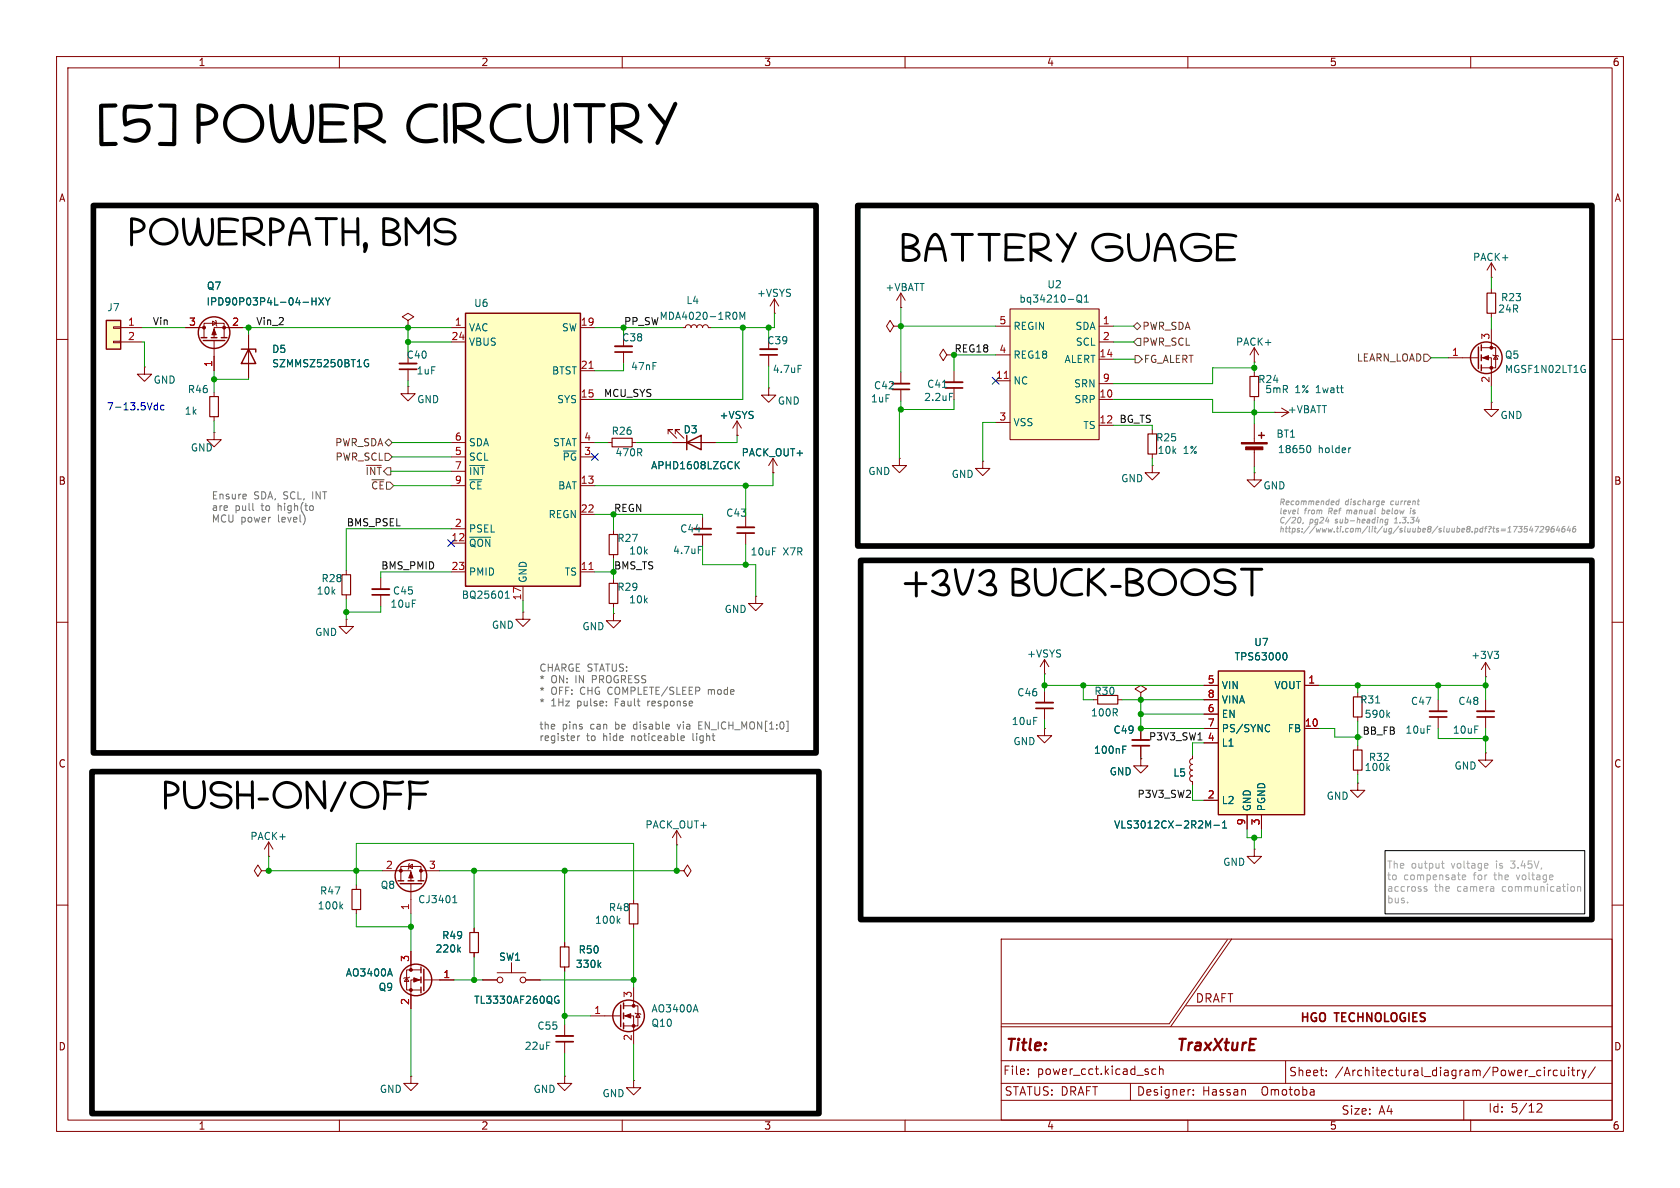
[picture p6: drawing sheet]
<svg xmlns="http://www.w3.org/2000/svg" width="297mm" height="210mm" viewBox="0 0 297 210" stroke-linecap="round" stroke-linejoin="round" font-family="sans-serif">
<g fill="none" stroke="#840000" stroke-width=".18">
<path d="M10 10h277v190h-277zM12 12h273v186h-273zM60 10v2M110 10v2M160 10v2M210 10v2M260 10v2M10 60h2M130.3 77h.1M130.3 74.4l-.8 1.3M130.3 74.4v2.6M130.3 74.4l.8 1.3"/>
<path d="M285 60h2M10 110h2M92.5 108.2v1.3h1.2l-1.2 1.2-1.3-1.2h1.3M92.5 108.2h.1M285 110h2M240 122.4v.8M240 126.7v.8M240 131.8v.8M240 136.1v.8M254.3 123.7v2M254.3 126.7v2.1M262.6 133.1v1.3h1.3l-1.3 1.2-1.2-1.2h1.2"/>
<path d="M262.6 133.1h.1M10 160h2M177 166h108v32h-108zM209.6 177.8h75.5M217 166.1l-10.3 14.9h-29.6M217.8 166l-10.8 15.5M285 160h2M60 198v2M110 198v2M160 198v2M177 194.5h108M177 191.5h108"/>
<path d="M177 187.5h108M177 181.5h108M181.8 189.8v.1M181.8 189v.2M199.8 191.5v2.9M204.3 189l-.4-.1-.3 .3v.5l.2 .2h.5M205 189.1l.2-.2 .4 .1v.9M205 188.4v1.5M210 198v2M210.3 192.6h.2M211 193.5v.1M211 192.7v.1"/>
<path d="M227.3 187.6v3.9M234.5 190v.2M234.5 189.2v.2M258.8 194.6v3.4M260 198v2M271.7 195.2l.6-.1 .2 .1 .1 .3-.9 1.1h.9M273.7 189.2v1M274.2 189.2h-.3l-.2 .3M275.3 189.2h-.4l-.3 .3v.4l.1 .2h.6M276 189.2v.9l.4 .1 .2-.2M276.6 189.2v1M277.3 188.7v.1"/>
<path d="M277.3 189.2v1M277.8 189.2h.6M278 188.7v1.3l.4 .2M278.9 189.2v1M279.3 189.2h-.3l-.1 .3M279.7 189.2l.3 1M280 190.2l-.1 .3-.2 .2M280.4 189.2l-.4 1M282 188.6l-1.3 1.9"/>
</g>
<g fill="none" stroke="#840000" stroke-width=".4">
<path d="M208.5 183.6h1.1M209.1 183.6l-.3 2M210.2 184.3l-.1 1.3M210.8 184.3l-.4 .1-.2 .3M211.5 184.4l.2-.1 .5 .1v1.2M212.3 184.8l-.7 .1a.4 .4 0 0 0-.3 .3 .4 .4 0 0 0 .2 .4l.7-.1M213.1 184.3l.9 1.3M214.1 184.3l-1.2 1.3M214.8 183.6l1.1 2M216.1 183.6l-1.6 2M216.5 184.3h.8M216.9 183.6l-.2 1.8v.1l.4 .1"/>
<path d="M217.9 184.3v1.2a.57 .57 0 0 0 .8-.1M218.8 184.3l-.2 1.3"/>
</g>
<path d="M239.3 132.6h1.5v3.5h-1.5zM239.3 123.2h1.5v3.5h-1.5z" fill="none" stroke="#840000" stroke-width=".2"/>
<path d="M243.2 124.3h.7M245.3 135.7l.4 .5M245.3 126.3l.4 .5M245.7 135.4l-.5 .5M245.7 126l-.5 .5" fill="none" stroke="#006464" stroke-width=".18"/>
<path d="M252.7 125.7h3.1" fill="none" stroke="#840000" stroke-width=".33"/>
<path d="M252.7 126.7h3.1" fill="none" stroke="#840000" stroke-width=".3"/>
<path d="M82.3 55.4h20.3v48.2h-20.3z" fill="#ffffc2"/>
<g fill="none" stroke="#840000" stroke-width=".25">
<path d="M35.6 59.7h1M37.3 59.7h1.1M39.1 59.7h1M82.3 55.4h20.3v48.2h-20.3zM35.9 60.2h3.9M121.4 78.2l2.6-1.2v2.5zM121.4 77v2.5"/>
<circle cx="37.8" cy="58.8" r="2.79"/>
</g>
<g fill="none" stroke="#840000" stroke-width=".18">
<path d="M32.8 57.9h3.3M36.1 59.7v-2.5h3.5v2.5M37.6 56.8l.6 .4-.6 .3zM38.1 56.6l.1 .2v.7l.2 .2M42.9 57.9h-5.1v1.8M72.1 56.6l1.1-.6-1.1-.6-1 .6 1 .6v1.3M72.1 57.9h.1M79.8 57.9h2.5M102.6 57.9h2.6M110.2 59.2v2M120.6 57.9h.6l.1-.3 .4-.2 .3 .2 .2 .3 .1-.3 .4-.2 .3 .2 .2 .3 .1-.3 .4-.2 .4 .2 .1 .3 .2-.3 .3-.2 .4 .2 .1 .3h.5M37.8 60.2v5.3"/>
<path d="M79.8 60.5h2.5M79.8 78.2h2.5M102.6 70.6h2.6M102.6 65.5h2.6M102.6 78.2h2.6M107.4 78.2h.8M110.2 62.2v2.1M111.8 78.2h.7M118.1 76.7v-.8h.8h-.8l1.5 1.6M118.9 78.2h7.6M119.4 76.7v-.8h.7h-.7l1.5 1.6M79.8 96h2.5"/>
<path d="M79.8 85.9h2.5M79.8 93.5h2.5M79.8 80.8h2.5M79.8 83.3h2.5M102.6 85.9h2.6M102.6 90.9h2.6M102.6 80.8h2.6M108.5 93.7v.8M108.5 98v.8M124.2 91.4v2.1M124.2 94.5v2M131.8 91.2v2"/>
<path d="M131.8 94.2v2.1M61.2 109.5v1.2h1.3l-1.3 1.3-1.3-1.3h1.3M61.2 109.5h.1M61.2 100.8v.8M61.2 105.2v.7M67.3 102.1v2M67.3 105.2v2M79.8 101.1h2.5M92.5 103.6v2.6M102.6 101.1h2.6M108.5 108.5v1.2h1.2l-1.2 1.3-1.3-1.3h1.3M108.5 108.5h.1"/>
<path d="M108.5 102.4v.7M108.5 106.7v.7M133.6 105.4v1.3h1.3l-1.3 1.3-1.3-1.3h1.3M133.6 105.4h.1M240 138.4v1.3h1.3l-1.3 1.3-1.2-1.3h1.2M240 138.4h.1"/>
</g>
<path d="M104.1 65.1h.8M104.1 100.7h.8" fill="none" stroke="#a90000" stroke-width=".18"/>
<g fill="none" stroke="#006464" stroke-width=".18">
<path d="M55.1 52.6v1.3M55.1 53.3h.8M55.9 52.6v1.3M56.4 52.6l.8 1.3M57.2 52.6l-.8 1.3M57.5 52.6l.4 .7M57.9 53.3v.6M58.4 52.6l-.5 .7M130.2 55.3l.1 .4-.1 .6M130.8 56.5v-1.3l.4 .9 .5-.9v1.3M83 95h3.8M123.5 96.6h.6"/>
<path d="M130.2 82.1l.5 .8M130.7 81.6l-.7 .7M89.3 105.8h.8M89.3 104.8l.4-.3v1.3"/>
</g>
<path d="M108.2 77.5h3.6v1.5h-3.6zM107.7 94.5h1.5v3.5h-1.5zM60.5 101.6h1.5v3.6h-1.5zM107.7 103.1h1.5v3.6h-1.5z" fill="none" stroke="#840000" stroke-width=".2"/>
<path d="M108.7 61.2h3.1M122.7 93.5h3M130.3 93.2h3M65.8 104.1h3" fill="none" stroke="#840000" stroke-width=".33"/>
<path d="M108.7 62.2h3.1M122.7 94.5h3M130.3 94.2h3M65.8 105.2h3" fill="none" stroke="#840000" stroke-width=".3"/>
<g fill="#840000" stroke="#840000" stroke-width=".18">
<path d="M37.8 58.2l.4 1h-.7z"/>
<circle cx="39.6" cy="57.9" r=".25"/>
<circle cx="36.1" cy="57.9" r=".25"/>
</g>
<path d="M18.8 56.6h2.5v5.1h-2.5z" fill="#ffffc2"/>
<g fill="none" stroke="#840000" stroke-width=".18">
<path d="M20.1 57.8h1.2v.2h-1.2zM21.3 57.9h3.8M43.9 59.2v7.6M135.9 59.7v2M136.9 55.4h.1M136.9 52.8l-.8 1.3M136.9 52.8v2.6M136.9 52.8l.8 1.3M158 57.7l-.6-1.1-.7 1.1 .7 1 .6-1h1.3M159.3 57.7h.1M20.1 60.3h1.2v.3h-1.2zM21.3 60.5h3.8"/>
<path d="M25.5 64.9v1.2h1.3l-1.3 1.3-1.2-1.3h1.2M25.5 64.9h.1M37.8 76.5v1.2h1.3l-1.3 1.3-1.2-1.3h1.2M37.8 76.5h.1M37.8 69.3v.8M37.8 73.7v.7M72.1 68.3v1.3h1.3l-1.3 1.3-1.2-1.3h1.2M72.1 68.3h.1M72.1 62.2v2.1M72.1 65.3v2M135.9 68.6v1.3h1.3l-1.3 1.2-1.3-1.2h1.3M135.9 68.6h.1"/>
<path d="M135.9 62.7v2.1M159.3 65.8v2M159.3 68.8v2.1M167.4 62.7l-.6-1-.7 1 .7 1.1 .6-1.1h1.3M168.7 65.5v2.1M168.7 68.6v2M263.7 71.1v1.3h1.2l-1.2 1.3-1.3-1.3h1.3M263.7 71.1h.1M136.7 83.6h.1M136.7 81l-.8 1.3M136.7 81v2.6M136.7 81l.7 1.3"/>
<path d="M159 81v1.3h1.3l-1.3 1.3-1.3-1.3h1.3M159 81h.1M173.7 81.5v1.3h1.3l-1.3 1.3-1.2-1.3h1.2M173.7 81.5h.1M184.7 119.1h.1M184.7 116.6v2.5M184.7 116.6l-.8 1.3M184.7 116.6l.7 1.3M184.7 128.8v1.2h1.2l-1.2 1.3-1.3-1.3h1.3M184.7 128.8h.1M184.7 122.2v2M184.7 125.2v2.1"/>
<path d="M193.3 123.7h.8M197.6 123.7h.8M221.7 150.1v1.3h1.3l-1.3 1.3-1.2-1.3h1.2M221.7 150.1h.1"/>
</g>
<path d="M18.8 56.6h2.5v5.1h-2.5zM42.7 61.7h2.5v.5M43.9 61.7l1.3 2.6h-2.5z" fill="none" stroke="#840000" stroke-width=".25"/>
<path d="M37.1 70.1h1.5v3.6h-1.5zM194.1 122.9h3.5v1.6h-3.5z" fill="none" stroke="#840000" stroke-width=".2"/>
<path d="M70.6 64.3h3.1M134.4 61.7h3M157.7 67.8h3.1M167.1 67.6h3.1M183.1 124.2h3.1" fill="none" stroke="#840000" stroke-width=".33"/>
<path d="M70.6 65.3h3.1M134.4 62.7h3M157.7 68.8h3.1M167.1 68.6h3.1M183.1 125.2h3.1" fill="none" stroke="#840000" stroke-width=".3"/>
<path d="M64.9 64.3h.3l-.1 .5h-.3l-.3-.1M65.1 63.6h-.3l-.3 .2M141.1 64.6h.6M166.6 68.5h.8M167.9 69.5h.6" fill="none" stroke="#006464" stroke-width=".18"/>
<path d="M215.4 118.6h15.2v25.4h-15.2z" fill="#ffffc2"/>
<g fill="none" stroke="#840000" stroke-width=".25">
<path d="M261.4 61.3v3.9M261.9 61v1M261.9 62.7v1.1M261.9 64.5v1M215.4 118.6h15.2v25.4h-15.2zM70.4 155.7h1M70.7 156.2h3.8M72.1 155.7h1.1M73.9 155.7h1M74.4 170.9v1.1M74.4 172.7v1M74.4 174.5v1"/>
<path d="M74.9 171.3v3.8M109.7 177.7v3.8M110.2 177.3v1M110.2 179.1v1M110.2 180.8v1.1"/>
<circle cx="262.8" cy="63.2" r="2.79"/>
<circle cx="72.6" cy="154.8" r="2.79"/>
<circle cx="73.5" cy="173.2" r="2.79"/>
<circle cx="111.1" cy="179.6" r="2.79"/>
</g>
<g fill="none" stroke="#840000" stroke-width=".18">
<path d="M263.7 58.2v3.3M203.7 75.9v.8M256 63.2h5.4M261.9 63.2h1.8v5.1M261.9 61.5h2.5v3.5h-2.5M263.9 62.7l.1 .2h.8l.1 .1M264.4 62.9l.4 .6h-.8zM203.7 82.3v1.3h1.3l-1.3 1.2-1.3-1.2h1.3M203.7 82.3h.1M203.7 80.3v.7M262.6 119.6h.1M262.6 117.1l-.7 1.3"/>
<path d="M262.6 117.1v2.5M262.6 117.1l.8 1.3M201.7 134.1v1.3h1.2l-1.2 1.3-1.3-1.3h1.3M201.7 134.1h.1M201.7 122.4l1-.6-1-.6-1 .6 1 .6v1.3M201.7 123.7h.1M201.7 128.8v2M201.7 131.8v2.1M210.8 135.1l-.3 .1-.2 .3 .1 .4 .4 .2-.3 .2-.2 .3 .2 .4 .3 .2-.3 .1-.2 .4 .2 .3 .3 .2v.5M210.8 133.6v.5l-.3 .2-.2 .3 .2 .4 .3 .1M212.9 121.2h2.5M212.9 128.8h2.5"/>
<path d="M212.9 131.3h2.5M212.9 126.2h2.5M212.9 123.7h2.5M230.6 121.2h2.6M230.6 128.8h2.6M262.6 123.7v2M262.6 126.7v2.1M67.6 153.9h5v1.8M70.9 155.7v-2.5h3.5v2.5M72.3 153.2l.6-.4v.7zM72.4 152.7l-.1 .1v.7l-.2 .2M72.6 156.2v5.3"/>
<path d="M74.4 153.9h3.3M119.6 149.4h.1M119.6 153.9h1.3l.6-1 .7 1-.7 1-.6-1M119.6 153.9h.1M119.6 146.8l-.7 1.3M119.6 146.8v2.6M119.6 146.8l.8 1.3M212.9 141.5h2.5M220.5 144v2.6M223 144v2.6M71.9 172.8l.4 .7h-.8zM72.4 172.7l-.1 .1h-.8l-.1 .2"/>
<path d="M72.6 168.1v3.4M74.4 173.2h-1.8v5.1M74.4 171.5h-2.5v3.5h2.5M74.9 173.2h5.4M104.4 179.6h5.3M110.2 179.6h1.8v5.1M110.2 177.8h2.6v3.6h-2.6M112 174.5v3.3M112.3 179.1l.1 .1h.8l.1 .1M112.8 179.2l.4 .6h-.8zM72.6 190.2v1.3h1.3l-1.3 1.3-1.2-1.3h1.2M72.6 190.2h.1"/>
<path d="M99.8 190.2v1.3h1.3l-1.3 1.3-1.2-1.3h1.2M99.8 190.2h.1M112 191v1.3h1.3l-1.3 1.2-1.3-1.2h1.3M112 191h.1"/>
</g>
<g fill="none" stroke="#006464" stroke-width=".18">
<path d="M280 65.3h.3v.4l-.3 .2M280.1 64.6h.1M227 115.4h.1a.68 .68 0 0 1 .4 .6 .68 .68 0 0 1-.4 .7l-.1-.1M264.1 115.1h.8l-.4 .5M264.7 115.6l.2 .3v.3l-.2 .2M198.5 132.5h.4M198.5 131.9h.6M224.1 128.1l.4 .1M224.5 129.2l-.4 .2M80 159.6h.8M80.2 158.6l.2-.3v1.3M213.6 146l.4-.9v1.3"/>
<path d="M214.6 145.9h1M216.1 146.4h.8M216.1 145.5l.4-.4v1.3M68.9 171.3l.5 1.2M123 177.6l.4 1.3"/>
</g>
<path d="M200.2 130.8h3M261.1 125.7h3.1" fill="none" stroke="#840000" stroke-width=".33"/>
<path d="M200.2 131.8h3M261.1 126.7h3.1" fill="none" stroke="#840000" stroke-width=".3"/>
<g fill="#840000" stroke="#840000" stroke-width=".18">
<path d="M262.1 63.2l1-.3v.7z"/>
<path d="M72.6 154.2l.4 1h-.7z"/>
<path d="M110.5 179.6l1-.4v.8z"/>
<path d="M73.2 172.8l1 .4-1 .4z"/>
<circle cx="263.7" cy="65" r=".25"/>
<circle cx="263.7" cy="61.5" r=".25"/>
<circle cx="70.9" cy="153.9" r=".25"/>
<circle cx="74.4" cy="153.9" r=".25"/>
<circle cx="112" cy="181.4" r=".25"/>
<circle cx="112" cy="177.8" r=".25"/>
<circle cx="72.6" cy="175" r=".25"/>
<circle cx="72.6" cy="171.4" r=".25"/>
</g>
<path d="M202.9 76.7h1.6v3.6h-1.6z" fill="none" stroke="#840000" stroke-width=".2"/>
<path d="M178.6 54.6h15.7v23.1h-15.7z" fill="#ffffc2"/>
<g fill="none" stroke="#840000" stroke-width=".18">
<path d="M32.8 57.9h2.5M40.4 57.9h2.5M43.9 59.2v2.5M159.3 54.4h.1M159.3 51.8l-.8 1.3M159.3 51.8v2.6M159.3 51.8l.7 1.3M176 57.7h2.6M178.6 54.6h15.7v23.1h-15.7zM194.3 57.7h2.5M263.7 49h.1M263.7 46.5v2.5"/>
<path d="M263.7 51.1v.7M263.7 55.4v.7M263.7 46.5l-.8 1.3M263.7 46.5l.7 1.3M37.8 63v2.5M43.9 64.3v2.5M118.9 78.2h2.5M124 78.2h2.5M130.3 77h.1M176 67.3h2.6M176 74.7h2.6M176 62.7h2.6"/>
<path d="M194.3 70.6h2.5M194.3 75.2h2.5M194.3 63.5h2.5M194.3 60.5h2.5M194.3 67.8h2.5M221.7 64h.1M221.7 61.5l-.7 1.2M221.7 61.5v2.5M221.7 65.8v.7M221.7 70.1v.8M221.7 74.9v3.3M221.7 79.2v3.4"/>
<path d="M221.7 61.5l.8 1.2M225.3 72.9h.1M225.3 72.9h2.5M226.6 72.1l1.2 .8M227.8 72.9l-1.2 .8M136.7 83.6h.1M221.7 83.6v1.2h1.3l-1.3 1.3-1.2-1.3h1.2M221.7 83.6h.1M201.7 134.1h.1M201.7 128.8v2M201.7 131.8v2.1M210.8 133.6v.5"/>
<path d="M210.8 138.2v.5M212.9 121.2h2.5M212.9 128.8h2.5M212.9 131.3h2.5M212.9 126.2h2.5M212.9 123.7h2.5M230.6 121.2h2.6M230.6 128.8h2.6M46.2 153.9l-.6-1-.6 1 .6 1 .6-1h1.3M47.5 153.9h.1M47.5 151.4h.1M47.5 148.8l-.8 1.3"/>
<path d="M47.5 148.8v2.6M47.5 148.8l.8 1.3M63 156.5v.7M112 159v.8M212.9 141.5h2.5M220.5 144v2.6M223 144v2.6M63 160.8v.7M72.6 168.1v2.6M72.6 175.8v2.5M77.7 173.2h2.6M83.8 164.1v.7"/>
<path d="M83.8 168.4v.8M85.3 173.2h2.6M87.9 172h5.1M90.4 170.2v1.8M93 173.2h2.5M99.8 166.6v.8M99.8 170.9v.8M112 163.3v.8M99.8 181.1v2M99.8 184.2v2"/>
<circle cx="88.4" cy="173.2" r=".51"/>
<circle cx="92.5" cy="173.2" r=".51"/>
</g>
<path d="M177.5 66.9h.8" fill="none" stroke="#a90000" stroke-width=".18"/>
<g fill="none" stroke="#006464" stroke-width=".18">
<path d="M55.1 52.6v1.3M55.1 53.3h.8M55.9 52.6v1.3M56.4 52.6l.8 1.3M57.2 52.6l-.8 1.3M57.5 52.6l.4 .7M57.9 53.3v.6M58.4 52.6l-.5 .7M190.4 52.3l.3-.2a.43 .43 0 0 1 .5 .5v.4a.42 .42 0 0 1-.4 .4 .42 .42 0 0 1-.4-.4zM190.6 53.1l.7 .4M191.7 53.4h.7M191.7 52.5l.4-.4v1.3"/>
<path d="M64.9 64.3h.3l-.1 .5h-.3l-.3-.1M65.1 63.6h-.3l-.3 .2M231.2 78.8l.1-.1a.68 .68 0 0 1 .4 .7 .68 .68 0 0 1-.4 .6h-.1M238.8 79.2h-.2M130.2 82.1l.5 .8M130.7 81.6l-.7 .7M227 115.4h.1a.68 .68 0 0 1 .4 .6 .68 .68 0 0 1-.4 .7l-.1-.1M198.5 132.5h.4M198.5 131.9h.6M224.1 128.1l.4 .1M224.5 129.2l-.4 .2M60.6 159.8l-.5 .5"/>
<path d="M213.6 146l.4-.9v1.3M214.6 145.9h1M216.1 146.4h.8M216.1 145.5l.4-.4v1.3M60.2 160.2l.4 .5M68.9 171.3l.5 1.2M81.1 167.8l.3 .5M81.4 167.5l-.5 .4M98.6 176.8h.2v.5l-.3 .1-.3-.2M98.8 176.2l-.3-.1-.3 .2M105.9 170.5l.3 .5M106.2 170.2l-.5 .5"/>
<path d="M109.2 162.7l.4 .5M109.6 162.4l-.5 .5"/>
</g>
<path d="M262.9 51.8h1.5v3.6h-1.5zM221 66.5h1.5v3.6h-1.5zM62.2 157.2h1.6v3.6h-1.6zM111.3 159.8h1.5v3.5h-1.5zM83.1 164.8h1.5v3.6h-1.5zM99.1 167.4h1.5v3.5h-1.5z" fill="none" stroke="#840000" stroke-width=".2"/>
<path d="M98.3 183.1h3" fill="none" stroke="#840000" stroke-width=".33"/>
<path d="M98.3 184.2h3" fill="none" stroke="#840000" stroke-width=".3"/>
<g fill="#840000" stroke="#840000" stroke-width=".18">
<path d="M219.5 78.2h4.5v.3h-4.5z"/>
<path d="M220.2 79h3.1v.5h-3.1z"/>
</g>
<path d="M222.5 77h1M223 76.5v1" fill="none" stroke="#840000" stroke-width=".25"/>
<path d="M200.4 57.7l.6-.7 .7 .7-.7 .6zM68.1 78.2l.6-.6 .6 .6-.6 .7zM200.4 60.5l.6-.7h.7v1.3h-.7zM200.7 62.9h.6l.6 .6-.6 .6h-.6zM251.7 62.6h.6l.7 .6-.7 .7h-.6zM68.1 80.1h.6l.6 .7-.6 .6h-.6z" fill="none" stroke="#725600" stroke-width=".18"/>
<path d="M211.8 130.8h.7" fill="none" stroke="#0f0f0f" stroke-width=".18"/>
<path d="M43.5 87.4v.3l-.6 .1M44.8 90.2h.1M55.3 89.5v.6" fill="none" stroke="#767676" stroke-width=".18"/>
<path d="M27.4 72.4h.4M27.4 71.7h.4M27.8 71.2v1.3M29 71.7l-.4-.1-.2 .3 .1 .5h.5" fill="none" stroke="#0000c2" stroke-width=".18"/>
<g fill="none" stroke="#9e9e9e" stroke-width=".18">
<path d="M229.4 90.8h.1M229.7 91.4a.51 .51 0 0 1 .4 .5 .51 .51 0 0 1-.3 .5M230.4 92.4l-.1 .2M236.7 88.6h-.4l-.1 .4 .1 .2h.3M236.8 88.2l-.2 1M238.1 90.2v.6M244.3 90.8h.4M244.3 88.6h.3l.1 .2-.5 .1M244.4 89.8l-.1 1M244.6 89.2h-.3M244.7 90.2h-.3M245.4 91.8h-.4l-.2 .5 .2 .1h.3"/>
<path d="M245.4 91.8l-.1 .8-.2 .2-.3-.1M246.5 92.4h.6M246.8 91.6l-.2 .1M246.9 91.4l-.1 1M249.4 90.2l-.1 .6M249.7 90.8h.3M250 90.2l-.2 .2 .1 .1M266.5 94.1h.6M266.8 93.2l.1-.1-.1 1M267.6 93.1h.6l-.5 1M268.5 93.1h.6l-.3 .3 .2 .1v.5l-.2 .1-.4-.1M270 93.1h-.4l-.1 .4h.4v.5l-.1 .1-.4-.1"/>
<path d="M270.7 93l-.3 .7h.6M270.9 93.4l-.1 .7M271.4 93.1h.6l-.5 1M272.4 93.2l.4-.1 .1 .2-.7 .8h.6M273.8 93.5l-.2 .2-.2-.1v-.4l.3-.1 .2 .1-.1 .6-.2 .2-.3 .1M274.8 93.1h-.3l-.2 .2-.1 .6 .1 .2 .4-.1v-.5l-.3-.1-.2 .2M275.5 93l-.4 .7h.7M275.7 93.4l-.1 .7M276.7 93.1h-.3l-.2 .2-.1 .6 .1 .2 .4-.1v-.5l-.3-.1-.2 .2M277.4 93l-.3 .7h.6M277.6 93.4l-.1 .7M278.6 93.1h-.3l-.2 .2-.1 .6 .2 .2 .3-.1v-.5l-.3-.1-.2 .2"/>
</g>
<path d="M251.7 157l.6 .3-.2 .3-.4-.1M251.8 156.8l-.1 .1M254.8 152.6h.5M255 152.2v1.1l.3 .2M258.6 154.7v.8h.5M259.1 154.7v.3l-.6 .1M262.9 152.6l.2 .3-.7 .1M263 153.4l-.1 .1M278.2 156.8l.2 .2-.2 .5M278.9 156.8l.2-.1 .3 .1v.8M278.9 156.7v.9" fill="none" stroke="#a9a9a9" stroke-width=".18"/>
<path d="M102.1 130.1v.8M102.2 130.1l-.1 .2M119.7 128l.3 .9M120.4 130.9h.5M120.4 130.1h.4l.2 .3-.6 .1M123.5 128.2h.5M124.1 127.6h-.6v1.3h.6" fill="none" stroke="#6e6e6e" stroke-width=".18"/>
<path d="M16.5 36.3h127.8v96.8h-127.8zM151.6 36.3h129.8v60.2h-129.8zM152.1 99.1h129.3v63.5h-129.3zM16.3 136.4h128.5v60.5h-128.5z" fill="none" stroke="#000" stroke-width="1"/>
<path d="M244.9 150.4h35.3v11.1h-35.3z" fill="none" stroke="#000" stroke-width=".18"/>
<g fill="none" stroke="#009600" stroke-width=".18">
<path d="M25.1 57.9h7.7M42.9 57.9h36.9M43.9 57.9v1.3M72.1 57.9v4.3M105.2 57.9h15.4M110.2 57.9v1.3M131.3 57.9v12.7h-26.1M135.9 57.9v1.8M136.9 55.4v2.5h-11.2M159.3 54.4v11.4M159.3 57.7h16.7M196.8 57.7h3.6"/>
<path d="M263.7 49v2.1M263.7 56.1v2.1M25.1 60.5h.4v4.4M37.8 65.5v3.8M37.8 74.4v2.1M43.9 66.8v.3h-6.1M69.3 78.2h10.5M72.1 67.3v1M72.1 60.5h7.7M105.2 78.2h2.2M110.2 64.3v1.2h-5M112.5 78.2h6.4"/>
<path d="M130.3 77v1.2h-3.8M135.9 64.8v3.8M159.3 70.9v1.5M168.7 70.6v1.8h-9.7v8.6M176 62.7h-7.3v2.8M176 74.7h-2.3v6.8M196.8 75.2h6.9v.7M196.8 70.6h17.6v2.3h10.9M196.8 60.5h3.6M196.8 63.5h3.9M221.7 65h-7.3v2.8h-17.6M221.7 64v1.8"/>
<path d="M221.7 70.9v4M253 63.2h3M263.7 68.3v2.8M69.1 83.3h10.7M69.3 80.8h10.5M69.6 85.9h10.2M79.8 93.5h-18.6v7.3M105.2 90.9h19v.5M108.5 90.9v2.8M108.5 98.8v3.6M124.2 96.5v3.3h9.4v5.6M131.8 85.9v5.3"/>
<path d="M131.8 96.3v3.5M136.7 83.6v2.3h-31.5M203.7 81v1.3M221.7 82.6v1M61.2 105.9v3.6M67.3 107.2v1h-6.1M79.8 101.1h-12.5v1M92.5 106.2v2M105.2 101.1h3.3M108.5 107.4v1.1M184.7 119.1v3.1M262.6 119.6v4.1"/>
<path d="M184.7 121.2h28.2M184.7 127.3v1.5M191.5 121.2v2.5h1.8M198.4 123.7h14.5M201.7 123.7v5.1h11.2M201.7 133.9v.2M201.7 126.2h11.2M210.8 138.7v2.8h2.1M212.9 131.3h-2.1v2.3M233.2 121.2h29.4M233.2 128.8h2.8v1.5h4.8M240 121.2v1.2"/>
<path d="M240 127.5v4.3M240 136.9v1.5M254.3 121.2v2.5M254.3 128.8v1.8h8.3M262.6 128.8v4.3M47.5 151.4v2.5h20.1M63 156.5v-7.4h49v9.9M83.8 153.9v10.2M99.8 153.9v12.7M119.6 149.4v4.5h-41.9M220.5 146.6v1.5h2.5v-1.5M221.7 148.1v2"/>
<path d="M63 161.5v2.3h9.6M72.6 161.5v6.6M72.6 178.3v11.9M80.3 173.2h5M83.8 169.2v4M95.5 173.2h16.5M99.8 171.7v9.4M99.8 179.6h4.6M112 164.1v10.4M99.8 186.2v4M112 184.7v6.3"/>
</g>
<path d="M175.4 66.7l1.2 1.2M176.6 66.7l-1.2 1.2M79.1 95.4l1.3 1.2M80.4 95.4l-1.3 1.2M104.5 80.2l1.3 1.2M105.8 80.2l-1.3 1.2" fill="none" stroke="#000084" stroke-width=".18"/>
<g fill="#009600" stroke="#009600" stroke-width=".18">
<circle cx="112" cy="173.2" r=".46"/>
<circle cx="83.8" cy="173.2" r=".46"/>
<circle cx="99.8" cy="153.9" r=".46"/>
<circle cx="119.6" cy="153.9" r=".46"/>
<circle cx="99.8" cy="179.6" r=".46"/>
<circle cx="72.6" cy="163.8" r=".46"/>
<circle cx="83.8" cy="153.9" r=".46"/>
<circle cx="63" cy="153.9" r=".46"/>
<circle cx="47.5" cy="153.9" r=".46"/>
<circle cx="61.2" cy="108.2" r=".46"/>
<circle cx="37.8" cy="67.1" r=".46"/>
<circle cx="108.5" cy="90.9" r=".46"/>
<circle cx="72.1" cy="60.5" r=".46"/>
<circle cx="72.1" cy="57.9" r=".46"/>
<circle cx="43.9" cy="57.9" r=".46"/>
<circle cx="201.7" cy="128.8" r=".46"/>
<circle cx="240" cy="130.3" r=".46"/>
<circle cx="262.6" cy="130.6" r=".46"/>
<circle cx="221.7" cy="148.1" r=".46"/>
<circle cx="135.9" cy="57.9" r=".46"/>
<circle cx="159.3" cy="72.4" r=".46"/>
<circle cx="159.3" cy="57.7" r=".46"/>
<circle cx="131.8" cy="99.8" r=".46"/>
<circle cx="131.8" cy="85.9" r=".46"/>
<circle cx="131.3" cy="57.9" r=".46"/>
<circle cx="240" cy="121.2" r=".46"/>
<circle cx="254.3" cy="121.2" r=".46"/>
<circle cx="262.6" cy="121.2" r=".46"/>
<circle cx="201.7" cy="123.7" r=".46"/>
<circle cx="201.7" cy="126.2" r=".46"/>
<circle cx="168.7" cy="62.7" r=".46"/>
<circle cx="184.7" cy="121.2" r=".46"/>
<circle cx="191.5" cy="121.2" r=".46"/>
<circle cx="221.7" cy="65" r=".46"/>
<circle cx="221.7" cy="72.9" r=".46"/>
</g>
<text font-size="9.7" x="17" y="27.8">[5] POWERCIRCUITRY</text>
<g font-size="7">
<text x="22.6" y="45.2">POWERPATH,BMS</text>
<text x="159.1" y="48">BATTERYGUAGE</text>
<text x="159.4" y="107.2">+3V3 BUCK-BOOST</text>
<text x="28.6" y="144.8">PUSH-ON/OFF</text>
</g>
<g font-size="2.8" fill="#840000">
<text x="177.6" y="186.3">Title:</text>
<text x="219.8" y="186.3">TraxXturE</text>
</g>
<g font-size="2.1" fill="#840000">
<text x="211.3" y="177.4">DRAFT</text>
<text x="229.5" y="181.1">HGO</text>
<text x="235.9" y="181.1">TECHNOLOGIES</text>
<text x="177.2" y="190.2">File:</text>
<text x="183.3" y="190.2">power_cct.kicad_sch</text>
<text x="227.8" y="190.5">Sheet:</text>
<text x="236" y="190.5">/Architectural_diagram/Power_circuitry/</text>
<text x="177.5" y="193.9">STATUS: DRAFT</text>
<text x="200.9" y="193.9">Designer:</text>
<text x="212.5" y="193.9">Hassan</text>
<text x="223.2" y="193.9">Omotoba</text>
<text x="237.1" y="197.3">Size:</text>
<text x="243.7" y="197.3">A4</text>
<text x="263" y="196.9">Id:</text>
<text x="267.1" y="196.9">5/12</text>
</g>
<g font-size="1.8" fill="#840000">
<text x="35" y="11.9">1</text>
<text x="85" y="11.9">2</text>
<text x="135" y="11.9">3</text>
<text x="185" y="11.9">4</text>
<text x="235" y="11.9">5</text>
<text x="285" y="11.9">6</text>
<text x="10.3" y="35.9">A</text>
<text x="285.3" y="35.9">A</text>
<text x="10.3" y="85.9">B</text>
<text x="285.3" y="85.9">B</text>
<text x="10.3" y="135.9">C</text>
<text x="285.3" y="135.9">C</text>
<text x="10.3" y="185.9">D</text>
<text x="285.3" y="185.9">D</text>
<text x="35" y="199.9">1</text>
<text x="85" y="199.9">2</text>
<text x="135" y="199.9">3</text>
<text x="185" y="199.9">4</text>
<text x="235" y="199.9">5</text>
<text x="285" y="199.9">6</text>
</g>
<g font-size="1.8" fill="#006464">
<text x="260.3" y="46.3">PACK+</text>
<text x="36.5" y="51.4">Q7</text>
<text x="121.2" y="53.9">L4</text>
<text x="133.7" y="52.7">+VSYS</text>
<text x="156.4" y="51.7">+VBATT</text>
<text x="180.1" y="53.7">bq34210-Q1</text>
<text x="185.1" y="51.2">U2</text>
<text x="265.3" y="53.4">R23</text>
<text x="18.9" y="55.2">J7</text>
<text x="36.4" y="54.2">IPD90P03P4L-04-HXY</text>
<text x="82.8" y="58.8">VAC</text>
<text x="83.7" y="54.5">U6</text>
<text x="99.2" y="58.8">SW</text>
<text x="116.5" y="56.7">MDA4020-1R0M</text>
<text x="179.1" y="58.5">REGIN</text>
<text x="190" y="58.5">SDA</text>
<text x="264.8" y="55.5">24R</text>
<text x="48" y="62.6">D5</text>
<text x="48" y="65.1">SZMMSZ5250BT1G</text>
<text x="71.8" y="63.6">C40</text>
<text x="82.8" y="61.3">VBUS</text>
<text x="109.9" y="60.6">C38</text>
<text x="111.5" y="65.6">47nF</text>
<text x="135.5" y="61.1">C39</text>
<text x="179.1" y="63.6">REG18</text>
<text x="188.1" y="64.4">ALERT</text>
<text x="190.1" y="61.3">SCL</text>
<text x="218.4" y="61.3">PACK+</text>
<text x="265.9" y="63.6">Q5</text>
<text x="27.1" y="68">GND</text>
<text x="33.1" y="69.7">R46</text>
<text x="73.6" y="66.4">1uF</text>
<text x="73.7" y="71.5">GND</text>
<text x="97.5" y="66.4">BTST</text>
<text x="98.4" y="71.5">SYS</text>
<text x="136.5" y="66.1">4.7uF</text>
<text x="137.4" y="71.7">GND</text>
<text x="153.9" y="71.3">1uF</text>
<text x="154.4" y="69">C42</text>
<text x="163.3" y="71.1">2.2uF</text>
<text x="163.8" y="68.8">C41</text>
<text x="179.1" y="68.2">NC</text>
<text x="189.8" y="68.7">SRN</text>
<text x="189.8" y="71.5">SRP</text>
<text x="222.3" y="67.9">R24</text>
<text x="223.6" y="69.7">5mR</text>
<text x="228.9" y="69.7">1%</text>
<text x="232.8" y="69.7">1watt</text>
<text x="265.9" y="66.1">MGSF1N02LT1G</text>
<text x="32.6" y="73.5">1k</text>
<text x="108" y="77.1">R26</text>
<text x="120.8" y="76.8">D3</text>
<text x="127.1" y="74.3">+VSYS</text>
<text x="179.1" y="75.5">VSS</text>
<text x="191.4" y="76">TS</text>
<text x="225.6" y="77.6">BT1</text>
<text x="227.6" y="73.3">+VBATT</text>
<text x="265.2" y="74.3">GND</text>
<text x="33.6" y="80">GND</text>
<text x="82.8" y="81.6">SCL</text>
<text x="82.8" y="79.1">SDA</text>
<text x="97.7" y="79.1">STAT</text>
<text x="99.4" y="81.6">~{PG}</text>
<text x="108.7" y="80.9">470R</text>
<text x="115" y="83.2">APHD1608LZGCK</text>
<text x="131" y="80.9">PACK_OUT+</text>
<text x="204.3" y="78.2">R25</text>
<text x="204.6" y="80.4">10k</text>
<text x="209.2" y="80.4">1%</text>
<text x="225.8" y="80.3">18650</text>
<text x="233" y="80.3">holder</text>
<text x="82.8" y="84.2">~{INT}</text>
<text x="82.8" y="86.7">~{CE}</text>
<text x="98.6" y="86.7">BAT</text>
<text x="153.4" y="84.2">GND</text>
<text x="168.1" y="84.7">GND</text>
<text x="198.1" y="85.4">GND</text>
<text x="223.3" y="86.7">GND</text>
<text x="82.8" y="94.3">PSEL</text>
<text x="96.9" y="91.8">REGN</text>
<text x="120.2" y="94.3">C44</text>
<text x="128.3" y="91.5">C43</text>
<text x="82.8" y="96.9">~{QON}</text>
<text x="82.8" y="102">PMID</text>
<text x="99.7" y="102">TS</text>
<text x="109" y="96">R27</text>
<text x="111.1" y="98.2">10k</text>
<text x="118.9" y="98.1">4.7uF</text>
<text x="132.6" y="98.4">10uF</text>
<text x="138.4" y="98.4">X7R</text>
<text x="55.9" y="105.3">10k</text>
<text x="56.7" y="103.1">R28</text>
<text x="68.9" y="107.6">10uF</text>
<text x="69.4" y="105.3">C45</text>
<text x="81.5" y="106">BQ25601</text>
<text x="93.3" y="103.1" transform="rotate(-90 93.3 103.1)">GND</text>
<text x="109" y="104.6">R29</text>
<text x="111.1" y="106.9">10k</text>
<text x="55.6" y="112.6">GND</text>
<text x="86.9" y="111.4">GND</text>
<text x="102.9" y="111.6">GND</text>
<text x="128" y="108.6">GND</text>
<text x="181.5" y="116.4">+VSYS</text>
<text x="218.2" y="116.9">TPS63000</text>
<text x="221.6" y="114.4">U7</text>
<text x="260" y="116.7">+3V3</text>
<text x="179.7" y="123.3">C46</text>
<text x="193.4" y="123">R30</text>
<text x="215.9" y="122">VIN</text>
<text x="215.9" y="124.6">VINA</text>
<text x="225.2" y="122">VOUT</text>
<text x="240.4" y="124.6">R31</text>
<text x="249.3" y="124.8">C47</text>
<text x="257.7" y="124.8">C48</text>
<text x="178.8" y="128.4">10uF</text>
<text x="179.1" y="131.9">GND</text>
<text x="192.8" y="126.8">100R</text>
<text x="196.8" y="129.9">C49</text>
<text x="215.9" y="127.1">EN</text>
<text x="215.9" y="129.6">PS/SYNC</text>
<text x="227.6" y="129.6">FB</text>
<text x="241.2" y="127.1">590k</text>
<text x="248.4" y="129.9">10uF</text>
<text x="256.8" y="129.9">10uF</text>
<text x="193.3" y="133.5">100nF</text>
<text x="196.1" y="137.3">GND</text>
<text x="207.3" y="137.5">L5</text>
<text x="215.9" y="132.2">L1</text>
<text x="241.2" y="136.5">100k</text>
<text x="241.9" y="134.7">R32</text>
<text x="257" y="136.2">GND</text>
<text x="215.9" y="142.3">L2</text>
<text x="221.3" y="143.5" transform="rotate(-90 221.3 143.5)">GND</text>
<text x="223.9" y="143.5" transform="rotate(-90 223.9 143.5)">PGND</text>
<text x="234.4" y="141.6">GND</text>
<text x="44.2" y="148.7">PACK+</text>
<text x="114" y="146.7">PACK_OUT+</text>
<text x="196.9" y="146.7">VLS3012CX-2R2M-1</text>
<text x="216.1" y="153.3">GND</text>
<text x="56.1" y="161">100k</text>
<text x="56.5" y="158.3">R47</text>
<text x="67.2" y="157.3">Q8</text>
<text x="73.8" y="159.9">CJ3401</text>
<text x="107.5" y="161.3">R48</text>
<text x="78.1" y="166.2">R49</text>
<text x="105.1" y="163.5">100k</text>
<text x="61" y="172.8">AO3400A</text>
<text x="76.9" y="168.6">220k</text>
<text x="88.1" y="170">SW1</text>
<text x="101.7" y="171.3">330k</text>
<text x="102.2" y="168.8">R50</text>
<text x="66.8" y="175.4">Q9</text>
<text x="83.7" y="177.6">TL3330AF260QG</text>
<text x="115.1" y="179.2">AO3400A</text>
<text x="92.7" y="185.8">22uF</text>
<text x="94.9" y="182.2">C55</text>
<text x="115.1" y="181.7">Q10</text>
<text x="67.1" y="193.4">GND</text>
<text x="94.2" y="193.4">GND</text>
<text x="106.4" y="194.2">GND</text>
</g>
<g font-size="1.8" fill="#a90000">
<text x="22.5" y="57.7">1</text>
<text x="33.3" y="57.7">3</text>
<text x="40.9" y="57.7">2</text>
<text x="80.3" y="57.7">1</text>
<text x="102.6" y="57.7">19</text>
<text x="176.6" y="57.4">5</text>
<text x="194.9" y="57.4">1</text>
<text x="22.5" y="60.2">2</text>
<text x="37.6" y="65" transform="rotate(-90 37.6 65)">1</text>
<text x="79.7" y="60.2">24</text>
<text x="102.6" y="65.3">21</text>
<text x="176.6" y="62.5">4</text>
<text x="194.3" y="63.2">14</text>
<text x="194.9" y="60.2">2</text>
<text x="256.6" y="63">1</text>
<text x="263.4" y="60.1" transform="rotate(-90 263.4 60.1)">3</text>
<text x="102.6" y="70.4">15</text>
<text x="176" y="67.1">11</text>
<text x="194.3" y="70.4">10</text>
<text x="194.9" y="67.6">9</text>
<text x="263.4" y="67.8" transform="rotate(-90 263.4 67.8)">2</text>
<text x="80.3" y="78">6</text>
<text x="103.2" y="78">4</text>
<text x="176.6" y="74.4">3</text>
<text x="194.3" y="74.9">12</text>
<text x="80.3" y="80.5">5</text>
<text x="80.3" y="83.1">7</text>
<text x="103.2" y="80.5">3</text>
<text x="80.3" y="85.6">9</text>
<text x="102.6" y="85.6">13</text>
<text x="79.7" y="95.8">12</text>
<text x="80.3" y="93.2">2</text>
<text x="102.6" y="90.7">22</text>
<text x="79.7" y="100.8">23</text>
<text x="102.6" y="100.8">11</text>
<text x="92.2" y="106.2" transform="rotate(-90 92.2 106.2)">17</text>
<text x="213.4" y="120.9">5</text>
<text x="213.4" y="126">6</text>
<text x="213.4" y="123.4">8</text>
<text x="231.2" y="120.9">1</text>
<text x="213.4" y="131.1">4</text>
<text x="213.4" y="128.5">7</text>
<text x="230.6" y="128.5">10</text>
<text x="213.4" y="141.2">2</text>
<text x="220.2" y="146" transform="rotate(-90 220.2 146)">9</text>
<text x="222.8" y="146" transform="rotate(-90 222.8 146)">3</text>
<text x="68.1" y="153.7">2</text>
<text x="75.7" y="153.7">3</text>
<text x="72.4" y="161" transform="rotate(-90 72.4 161)">1</text>
<text x="72.4" y="170.1" transform="rotate(-90 72.4 170.1)">3</text>
<text x="78.3" y="173">1</text>
<text x="72.4" y="177.7" transform="rotate(-90 72.4 177.7)">2</text>
<text x="105" y="179.3">1</text>
<text x="111.8" y="176.5" transform="rotate(-90 111.8 176.5)">3</text>
<text x="111.8" y="184.1" transform="rotate(-90 111.8 184.1)">2</text>
</g>
<g font-size="1.8" fill="#0f0f0f">
<text x="26.9" y="57.6">Vin</text>
<text x="45.2" y="57.6">Vin_2</text>
<text x="168.7" y="62.4">REG18</text>
<text x="106.7" y="70.3">MCU_SYS</text>
<text x="197.8" y="74.8">BG_TS</text>
<text x="61.2" y="93.1">BMS_PSEL</text>
<text x="108.5" y="90.6">REGN</text>
<text x="67.3" y="100.7">BMS_PMID</text>
<text x="203" y="131">P3V3_SW1</text>
<text x="240.8" y="130">BB_FB</text>
<text x="201" y="141.1">P3V3_SW2</text>
</g>
<g font-size="1.8" fill="#009600">
<text x="110.2" y="57.6">PP_SW</text>
<text x="108.5" y="100.7">BMS_TS</text>
</g>
<g font-size="1.8" fill="#725600">
<text x="201.9" y="58.5">PWR_SDA</text>
<text x="201.9" y="61.3">PWR_SCL</text>
<text x="202.1" y="64.4">FG_ALERT</text>
<text x="239.8" y="64.1">LEARN_LOAD</text>
<text x="59.2" y="79.1">PWR_SDA</text>
<text x="59.2" y="81.6">PWR_SCL</text>
<text x="64.5" y="84.2">~{INT}</text>
<text x="65.5" y="86.7">~{CE}</text>
</g>
<text font-size="1.8" fill="#0000c2" x="18.8" y="72.7">7-13.5Vdc</text>
<g font-size="1.8" fill="#767676">
<text x="37.3" y="88.5">Ensure</text>
<text x="44.9" y="88.5">SDA, SCL,</text>
<text x="55.5" y="88.5">INT</text>
<text x="37.3" y="90.5">are</text>
<text x="37.3" y="92.6">MCU power</text>
<text x="41.5" y="90.5">pull</text>
<text x="46.3" y="90.5">to</text>
<text x="49.2" y="92.6">level)</text>
<text x="49.4" y="90.5">high(to</text>
</g>
<g font-size="1.8" fill="#6e6e6e">
<text x="95.2" y="118.9">CHARGE STATUS:</text>
<text x="95.2" y="121">*</text>
<text x="95.2" y="123">*</text>
<text x="95.2" y="125.1">*</text>
<text x="97.4" y="121">ON:</text>
<text x="97.4" y="123">OFF:</text>
<text x="97.4" y="125.1">1Hz</text>
<text x="101.8" y="121">IN</text>
<text x="102.1" y="125.1">pulse:</text>
<text x="102.7" y="123">CHG COMPLETE/SLEEP</text>
<text x="104.9" y="121">PROGRESS</text>
<text x="109" y="125.1">Fault</text>
<text x="114.9" y="125.1">response</text>
<text x="125.6" y="123">mode</text>
<text x="95.2" y="129.2">the</text>
<text x="95.2" y="131.2">register</text>
<text x="99.4" y="129.2">pins</text>
<text x="103.7" y="131.2">to</text>
<text x="104.5" y="129.2">can</text>
<text x="106.7" y="131.2">hide</text>
<text x="109" y="129.2">be</text>
<text x="111.9" y="131.2">noticeable</text>
<text x="112.5" y="129.2">disable</text>
<text x="120.5" y="129.2">via</text>
<text x="122.9" y="131.2">light</text>
<text x="124.3" y="129.2">EN_ICH_MON[1:0]</text>
</g>
<g font-size="1.8" fill="#a9a9a9">
<text x="245.1" y="153.8">The</text>
<text x="245.1" y="155.8">to</text>
<text x="248.2" y="155.8">compensate</text>
<text x="249.5" y="153.8">output</text>
<text x="256.7" y="153.8">voltage</text>
<text x="260.6" y="155.8">for</text>
<text x="264.5" y="155.8">the</text>
<text x="264.8" y="153.8">is</text>
<text x="267.6" y="153.8">3.45V,</text>
<text x="268.6" y="155.8">voltage</text>
<text x="245.1" y="157.8">accross</text>
<text x="245.1" y="159.9">bus.</text>
<text x="253.6" y="157.8">the</text>
<text x="257.7" y="157.8">camera</text>
<text x="265.9" y="157.8">communication</text>
</g>
<g font-size="1.4" fill="#9e9e9e">
<text x="226.1" y="89.5">Recommended</text>
<text x="237.8" y="89.5">discharge</text>
<text x="246.1" y="89.5">current</text>
<text x="226.1" y="91.1">level</text>
<text x="226.1" y="92.7">C/20,</text>
<text x="226.1" y="94.3">https://www.ti.com/lit/ug/sluube8/sluube8.pdf?ts=1735472964646</text>
<text x="230.6" y="91.1">from</text>
<text x="231.5" y="92.7">pg24</text>
<text x="235.1" y="91.1">Ref</text>
<text x="236.2" y="92.7">sub-heading</text>
<text x="238.5" y="91.1">manual</text>
<text x="245" y="91.1">below</text>
<text x="247" y="92.7">1.3.34</text>
<text x="250.3" y="91.1">is</text>
</g>
</svg>
